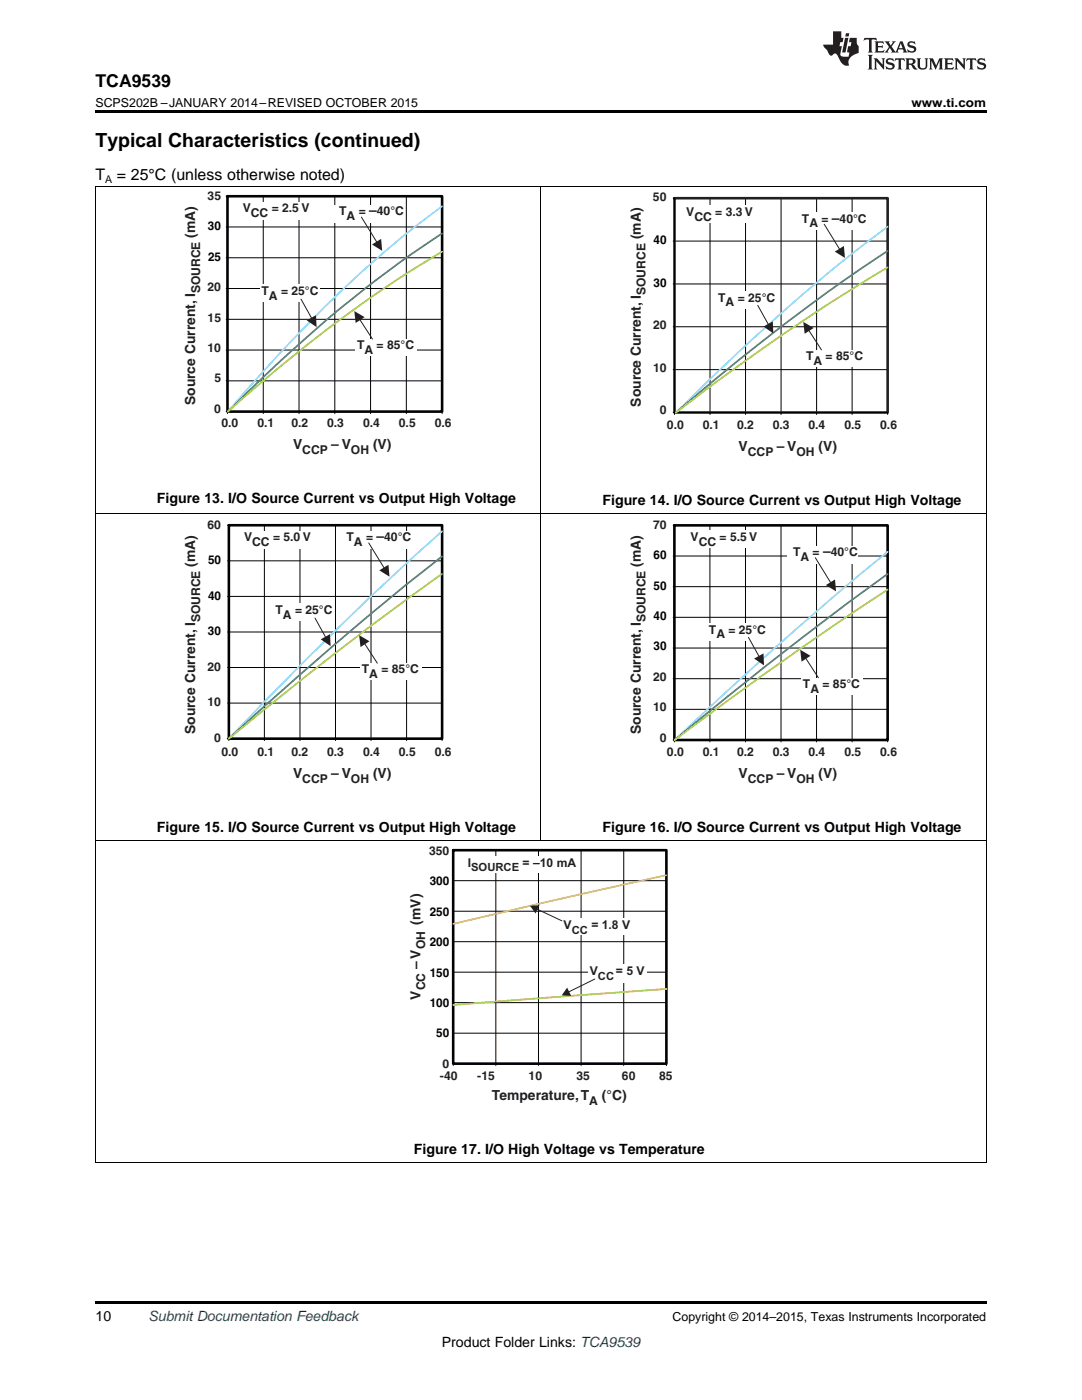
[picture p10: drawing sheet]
<svg xmlns="http://www.w3.org/2000/svg" width="216mm" height="279mm" viewBox="0 0 216 279" stroke-linecap="round" stroke-linejoin="round" font-family="sans-serif">
<path d="M19 232.1h.2zM196.7 232.1h.1zM19 259.7h177.8v.5h-177.8z" fill="#000"/>
<path d="M19.1 167.9v64.2M196.8 167.9v64.2M19 232h177.8" fill="none" stroke="#000" stroke-width=".2"/>
<path d="M90.4 169.7h42.6v42.6h-42.6z" fill-rule="evenodd" fill="#fff"/>
<path d="M90.4 175.8h42.6M98.9 169.7v43M107.4 169.7v43M115.9 169.7v43M124.5 169.7v43M90.4 194h42.6M90.4 187.9h42.6M90.4 181.9h42.6M90.4 206.2h42.6M90.4 200.1h42.6M90.4 212.7v-43h42.6v43M90.4 212.3h42.6" fill="none" stroke="#010202" stroke-width=".2"/>
<path d="M90.4 169.7h42.6v42.6h-42.6z" fill="none" stroke="#010202" stroke-width=".52"/>
<path d="M133 174.7l-23.1 5.1-19.5 4.6" fill="none" stroke="#f58345" stroke-width=".35"/>
<path d="M133 197.4l-42.6 3.1" fill="none" stroke="#feca0a" stroke-width=".35"/>
<g fill="#fff">
<path d="M92.7 170.9h22.9v3.3h-22.9z" fill-rule="evenodd"/>
<path d="M112.2 183.3h13.8v3.4h-13.8z" fill-rule="evenodd"/>
<path d="M117.3 192.3h11.7v3.8h-11.7z" fill-rule="evenodd"/>
</g>
<path d="M118.7 195.4l-5.3 2.6" fill="none" stroke="#231f20" stroke-width=".2"/>
<path d="M113.2 197.1l.8 1.6h-1.9z" fill="#231f20"/>
<path d="M107.1 181.4l5 2.4" fill="none" stroke="#231f20" stroke-width=".2"/>
<path d="M105.8 180.8l1.8-.1-.7 1.6z" fill="#231f20"/>
<path d="M19.1 102.6v65.3M107.9 102.6v65.3M196.8 102.6v65.3M19 167.8h177.8" fill="none" stroke="#000" stroke-width=".2"/>
<path d="M45.7 104.8h42.5v42.6h-42.5z" fill-rule="evenodd" fill="#fff"/>
<g fill="none" stroke="#010202" stroke-width=".2">
<path d="M45.4 119h42.8M45.4 111.9h42.8M45.4 104.8h42.8v43M45.7 104.8v43M52.8 104.8v43M55.2 107.7h.3M59.9 104.8v43M66.9 104.8v43M74 104.8v43M81.1 104.8v43M45.4 133.2h42.8M45.4 126.1h42.8"/>
<path d="M45.4 140.3h42.8M45.7 147.4h42.5"/>
</g>
<path d="M45.7 104.8h42.5v42.6h-42.5z" fill="none" stroke="#010202" stroke-width=".52"/>
<path d="M45.4 147.4h.3" fill="none" stroke="#010202" stroke-width=".35"/>
<path d="M88.2 106a702.5 702.5 0 0 0-42.5 41.4" fill="none" stroke="#8dd7f7" stroke-width=".35"/>
<path d="M88.2 111a689.7 689.7 0 0 0-39 33.2l-3.5 3.2" fill="none" stroke="#3b8476" stroke-width=".35"/>
<path d="M88.2 114.5a714.8 714.8 0 0 0-42.5 32.9" fill="none" stroke="#a6ce39" stroke-width=".35"/>
<g fill="#fff">
<path d="M48.5 106h13.7v3.4h-13.7z" fill-rule="evenodd"/>
<path d="M68.1 106.1h14v3.5h-14z" fill-rule="evenodd"/>
<path d="M54.7 120.5h11.9v3.5h-11.9z" fill-rule="evenodd"/>
<path d="M71.9 132.4h12.3v3.3h-12.3z" fill-rule="evenodd"/>
</g>
<path d="M73.6 108.4l3.1 5" fill="none" stroke="#231f20" stroke-width=".2"/>
<path d="M75.7 113.8l1.8-1.1 .2 2.4z" fill="#231f20"/>
<path d="M62.9 123.4l2.1 3.8" fill="none" stroke="#231f20" stroke-width=".2"/>
<path d="M64 127.6l1.9-1 .1 2.3z" fill="#231f20"/>
<path d="M72.8 128.5l2.5 3.9" fill="none" stroke="#231f20" stroke-width=".2"/>
<path d="M71.7 126.8l2 1.2-1.8 1.1z" fill="#231f20"/>
<path d="M134.6 104.8h42.5v42.9h-42.5z" fill-rule="evenodd" fill="#fff"/>
<g fill="none" stroke="#010202" stroke-width=".2">
<path d="M134.3 117.1h42.8M134.3 111h42.8M134.3 104.8h42.8v43.3M134.6 104.8v43.3M141.7 104.8v43.3M144.3 107.6h.3M148.8 104.8v43.3M155.8 104.8v43.3M162.9 104.8v43.3M170 104.8v43.3M134.3 135.4h42.8M134.3 129.3h42.8"/>
<path d="M134.3 123.2h42.8M134.3 141.6h42.8M134.3 147.7h42.8"/>
</g>
<path d="M134.6 104.8h42.5v42.9h-42.5z" fill="none" stroke="#010202" stroke-width=".52"/>
<path d="M177.1 110.1a675.2 675.2 0 0 0-23.9 20.5l-18.6 17.1" fill="none" stroke="#8dd7f7" stroke-width=".35"/>
<path d="M177.1 114.5a776.9 776.9 0 0 0-42.5 33.2" fill="none" stroke="#3b8476" stroke-width=".35"/>
<path d="M177.1 117.7a795.4 795.4 0 0 0-42.5 30" fill="none" stroke="#a6ce39" stroke-width=".35"/>
<g fill="#fff">
<path d="M137.6 105.9h13.7v3.4h-13.7z" fill-rule="evenodd"/>
<path d="M157.2 109h14v3.5h-14z" fill-rule="evenodd"/>
<path d="M141.1 124.3h12v3.5h-12z" fill-rule="evenodd"/>
<path d="M159.9 135.4h12.3v3.3h-12.3z" fill-rule="evenodd"/>
</g>
<path d="M162.7 111.3l3.1 5" fill="none" stroke="#231f20" stroke-width=".2"/>
<path d="M164.8 116.8l1.8-1.2 .2 2.4z" fill="#231f20"/>
<path d="M149.3 127.2l2.2 3.8" fill="none" stroke="#231f20" stroke-width=".2"/>
<path d="M150.5 131.4l1.8-1 .1 2.4z" fill="#231f20"/>
<path d="M160.8 131.4l2.5 3.9" fill="none" stroke="#231f20" stroke-width=".2"/>
<path d="M159.7 129.7l2 1.2-1.8 1.1z" fill="#231f20"/>
<path d="M19.1 37.2v65.4M107.9 37.2v65.4M196.8 37.2v65.4M19 102.5h177.8" fill="none" stroke="#000" stroke-width=".2"/>
<path d="M134.6 39.6h42.5v42.7h-42.5z" fill-rule="evenodd" fill="#fff"/>
<g fill="none" stroke="#010202" stroke-width=".2">
<path d="M134.3 39.6h42.8v43.1M134.6 39.6v43.1M141.7 39.6v43.1M148.8 39.6v43.1M155.9 39.6v43.1M162.9 39.6v43.1M170 39.6v43.1M134.3 56.7h42.8M134.3 48.1h42.8M143.4 42.7h.3M134.3 73.8h42.8M134.3 65.2h42.8"/>
<path d="M134.3 82.3h42.8"/>
</g>
<path d="M134.6 39.6h42.5v42.7h-42.5z" fill="none" stroke="#231f20" stroke-width=".52"/>
<path d="M177.1 45.2a375.3 375.3 0 0 0-42.2 37.1" fill="none" stroke="#8dd7f7" stroke-width=".35"/>
<path d="M177.1 50.1a404.2 404.2 0 0 0-42.2 32.2" fill="none" stroke="#3b8476" stroke-width=".35"/>
<path d="M177.1 53.4a419.7 419.7 0 0 0-42.2 28.9" fill="none" stroke="#a6ce39" stroke-width=".35"/>
<g fill="#fff">
<path d="M136.8 41h13.6v3.4h-13.6z" fill-rule="evenodd"/>
<path d="M158.9 42.4h14v3.6h-14z" fill-rule="evenodd"/>
<path d="M143 58h11.9v3.5h-11.9z" fill-rule="evenodd"/>
<path d="M160.6 69.9h12.2v3.3h-12.2z" fill-rule="evenodd"/>
</g>
<path d="M164.5 44.7l3 5.1" fill="none" stroke="#231f20" stroke-width=".2"/>
<path d="M166.6 50.2l1.8-1.1 .2 2.4z" fill="#231f20"/>
<path d="M151.2 60.9l2.1 3.9" fill="none" stroke="#231f20" stroke-width=".2"/>
<path d="M152.3 65.2l1.9-1.1 .1 2.4z" fill="#231f20"/>
<path d="M161.4 65.9l2.5 3.9" fill="none" stroke="#231f20" stroke-width=".2"/>
<path d="M160.3 64.2l2.1 1.3-1.8 1.1z" fill="#231f20"/>
<path d="M45.4 39.2h42.8v42.9h-42.8z" fill-rule="evenodd" fill="#fff"/>
<g fill="none" stroke="#010202" stroke-width=".2">
<path d="M45.1 39.2h43.1v43.3M45.4 39.2v43.3M52.5 39.2v43.3M59.7 39.2v43.3M66.8 39.2v43.3M73.9 39.2v43.3M81.1 39.2v43.3M45.1 57.6h43.1M45.1 51.4h43.1M45.1 45.3h43.1M54.9 42h.3M45.1 76h43.1"/>
<path d="M45.1 69.9h43.1M45.1 63.7h43.1M45.1 82.1h43.1"/>
</g>
<path d="M45.4 39.2h42.8v42.9h-42.8z" fill="none" stroke="#010202" stroke-width=".52"/>
<path d="M88.2 41.2a234.6 234.6 0 0 0-35.7 32.9l-7 8" fill="none" stroke="#8dd7f7" stroke-width=".35"/>
<path d="M88.2 46.6a251.8 251.8 0 0 0-39.2 32.1l-3.5 3.4" fill="none" stroke="#3b8476" stroke-width=".35"/>
<path d="M88.2 50.2a271.5 271.5 0 0 0-42.7 31.9" fill="none" stroke="#a6ce39" stroke-width=".35"/>
<g fill="#fff">
<path d="M48.3 40.3h13.6v3.4h-13.6z" fill-rule="evenodd"/>
<path d="M66.6 41h14v3.5h-14z" fill-rule="evenodd"/>
<path d="M51.9 56.8h11.9v3.5h-11.9z" fill-rule="evenodd"/>
<path d="M71 67.8h12.2v3.3h-12.2z" fill-rule="evenodd"/>
</g>
<path d="M72.1 43.3l3.1 5" fill="none" stroke="#231f20" stroke-width=".2"/>
<path d="M74.2 48.8l1.8-1.1 .3 2.4z" fill="#231f20"/>
<path d="M60.1 59.7l2.1 3.8" fill="none" stroke="#231f20" stroke-width=".2"/>
<path d="M61.2 63.9l1.9-1 .1 2.4z" fill="#231f20"/>
<path d="M71.8 63.8l2.5 3.9" fill="none" stroke="#231f20" stroke-width=".2"/>
<path d="M70.7 62.1l2.1 1.2-1.8 1.2z" fill="#231f20"/>
<path d="M19 37.2h177.8" fill="none" stroke="#000" stroke-width=".2"/>
<path d="M19 22h177.8v.5h-177.8z" fill="#000"/>
<g fill="#231f20">
<path d="M172.5 7.6l-.1 .5 .4-.2h.6v.1v2.1l-.2 .4h.9l-.2-.4v-2.1l.1-.1h.5l.5 .2-.2-.5zM174.5 8.3l.2 .3v1.5l-.2 .4h1.8l.2-.6a1.04 1.04 0 0 1-1.3 .2v-.7h.6l.3 .2v-.6l-.3 .2h-.6v-.6l.8-.1 .4 .3-.2-.5zM176.5 8.3l.9 1.1-.9 1.1h.8l-.2-.2 .4-.7 .5 .7-.2 .2h1.5l-.2-.2 .2-.4h.9l.1 .4-.2 .2h1l-.3-.3-.7-1.9h-.5l-.9 2-.8-1 .9-1h-.8l.1 .3-.4 .5-.3-.6 .1-.2zM179.7 8.6l.4 1h-.7zM181.3 8.4a.63 .63 0 0 0-.2 .7 .63 .63 0 0 0 .6 .4l.6 .2 .1 .2a.75 .75 0 0 1-.7 .4 .75 .75 0 0 1-.6-.5l.1 .7 .1-.1a1.11 1.11 0 0 0 1.5-.6 1.13 1.13 0 0 0-1.2-.8l-.1-.4a1.04 1.04 0 0 1 1.2 .2l-.2-.5-.2 .1-.4-.2zM173.2 10.9l.2 .4v2.2l-.2 .4h1l-.3-.4v-2.2l.3-.4zM174.3 11.6l.3 .4v1.5l-.3 .4h.8l-.2-.4v-1.3l1.5 1.7v-1.9l.2-.4h-.7l.2 .4v.9l-1.1-1.3zM177 11.8a.62 .62 0 0 0-.2 .7 .62 .62 0 0 0 .6 .4l.6 .1 .1 .3a.76 .76 0 0 1-.7 .3 .76 .76 0 0 1-.7-.4l.2 .7 .1-.1a1.11 1.11 0 0 0 1.5-.6 1.13 1.13 0 0 0-1.2-.8l-.1-.4a1.04 1.04 0 0 1 1.2 .2l-.2-.6-.2 .1-.5-.1zM178.7 11.6l-.2 .6a.61 .61 0 0 1 .8-.3v1.6l-.2 .4h.9l-.2-.4v-1.6a.63 .63 0 0 1 .7 .3l-.1-.6zM180.6 11.6l.3 .4v1.5l-.3 .4h1l-.2-.2-.1-.8 .6 .2a.76 .76 0 0 0 1.2 .7l-1-1a.58 .58 0 0 0 .6-.5 .58 .58 0 0 0-.5-.6zM181.4 11.9h.1a.45 .45 0 0 1 .5 .1 .45 .45 0 0 1 .1 .5l-.8 .2zM182.9 11.6l.2 .2a2.17 2.17 0 0 0 .3 1.9 .99 .99 0 0 0 1.6-.6v-1.1l.2-.4h-.7l.2 .2a1.92 1.92 0 0 1-.2 1.8 .6 .6 0 0 1-.9-.5v-1.1l.2-.4zM185.4 11.6l.2 .4v1.5l-.2 .4h.7l-.2-.4v-1.4l.8 1.8 .8-1.8v1.4l-.2 .4h.9l-.2-.4v-1.5l.2-.4h-.8l-.6 1.5-.6-1.5zM188.4 11.6l.2 .4v1.5l-.2 .4h1.8l.1-.6a1.04 1.04 0 0 1-1.2 .1v-.6h.5l.4 .2v-.6l-.4 .2h-.5v-.7h.8l.3 .3-.1-.6zM190.5 11.6l.2 .4v1.5l-.2 .4h.7l-.2-.4v-1.3l1.5 1.7v-1.9l.2-.4h-.7l.2 .4v.9l-1.1-1.3zM192.9 11.6l-.1 .6a.61 .61 0 0 1 .7-.3l.1 1.6-.3 .4h1l-.3-.4 .1-1.6a.63 .63 0 0 1 .7 .3l-.1-.6zM195.2 11.8a.62 .62 0 0 0-.2 .7 .62 .62 0 0 0 .6 .4l.6 .1 .1 .3a.76 .76 0 0 1-.7 .3 .76 .76 0 0 1-.6-.4l.1 .7 .1-.1a1.11 1.11 0 0 0 1.6-.6 1.13 1.13 0 0 0-1.3-.8l-.1-.4a1.04 1.04 0 0 1 1.2 .2l-.1-.6-.2 .1-.5-.1z"/>
<path d="M166.2 6.3v2.6h-1.9v.4l.8 .9a.91 .91 0 0 0 1 .8 .56 .56 0 0 1 .5-.3 .56 .56 0 0 1 .5 .3l.4 .8a1.53 1.53 0 0 0 1.9 1.2 1.54 1.54 0 0 1 1-2.1l.9-.3v-1.4a1.52 1.52 0 0 1-.4-1.6h-1.3l-.2 .8h.5l-.2 .8h-.5l-.1 1v.2l.4 .1-.2 .8a1.93 1.93 0 0 1-1.6-.3l.3-1.8h-.5l.2-.8h.4l.2-.8h-.4v-1.3zM168.6 7.6l-.6 2.9h.7l.6-2.9zM168.8 6.6l-.1 .7h.6l.2-.7z"/>
</g>
<text font-size="3.9" x="19" y="29.3">Typical Characteristics (continued)</text>
<text font-size="3.5" x="19" y="17.3">TCA9539</text>
<g font-size="3.2">
<text x="19" y="36">T</text>
<text x="23.3" y="36">= 25°C (unless otherwise noted)</text>
</g>
<g font-size="2.8" fill="#231f20">
<text x="39" y="47.4" transform="rotate(-90 39 47.4)">(mA)</text>
<text x="73.7" y="43">–</text>
<text x="127.9" y="47.8" transform="rotate(-90 127.9 47.8)">(mA)</text>
<text x="166" y="44.4">–</text>
<text x="39" y="80.8" transform="rotate(-90 39 80.8)">Source Current, I</text>
<text x="127.9" y="81.2" transform="rotate(-90 127.9 81.2)">Source Current, I</text>
<text x="58.5" y="89.6">V</text>
<text x="66.1" y="89.6">– V</text>
<text x="74.4" y="89.6">(V)</text>
<text x="147.4" y="90">V</text>
<text x="155" y="90">– V</text>
<text x="163.3" y="90">(V)</text>
<text x="39" y="113.1" transform="rotate(-90 39 113.1)">(mA)</text>
<text x="75.1" y="108">–</text>
<text x="127.9" y="113.1" transform="rotate(-90 127.9 113.1)">(mA)</text>
<text x="164.2" y="111">–</text>
<text x="39" y="146.5" transform="rotate(-90 39 146.5)">Source Current, I</text>
<text x="127.9" y="146.5" transform="rotate(-90 127.9 146.5)">Source Current, I</text>
<text x="58.5" y="155.3">V</text>
<text x="66.1" y="155.3">– V</text>
<text x="74.4" y="155.3">(V)</text>
<text x="147.4" y="155.3">V</text>
<text x="155" y="155.3">– V</text>
<text x="163.3" y="155.3">(V)</text>
<text x="83.9" y="184.5" transform="rotate(-90 83.9 184.5)">(mV)</text>
<text x="83.9" y="193.4" transform="rotate(-90 83.9 193.4)">– V</text>
<text x="83.9" y="199.5" transform="rotate(-90 83.9 199.5)">V</text>
<text x="98.1" y="219.6">Temperature,T</text>
<text x="120.1" y="219.6">(°C)</text>
</g>
<g font-size="2.8">
<text x="31.3" y="100.4">Figure 13. I/O Source Current vs Output High Voltage</text>
<text x="120.2" y="100.8">Figure 14. I/O Source Current vs Output High Voltage</text>
<text x="31.3" y="166.1">Figure 15. I/O Source Current vs Output High Voltage</text>
<text x="120.2" y="166.1">Figure 16. I/O Source Current vs Output High Voltage</text>
<text x="82.6" y="230.3">Figure 17. I/O High Voltage vs Temperature</text>
<text x="19" y="263.6">10</text>
<text x="88.2" y="268.9">Product Folder Links: TCA9539</text>
</g>
<text font-size="2.8" fill="#0000c8" x="29.6" y="263.6">Submit Documentation Feedback</text>
<g font-size="2.5">
<text x="19" y="21.4">SCPS202B –JANUARY 2014–REVISED OCTOBER 2015</text>
<text x="181.9" y="21.4">www.ti.com</text>
<text x="134.2" y="263.6">Copyright © 2014–2015, Texas Instruments Incorporated</text>
</g>
<g font-size="2.4" fill="#231f20">
<text x="41.4" y="39.9">35</text>
<text x="130.3" y="40.2">50</text>
<text x="48.4" y="42.4">V</text>
<text x="50" y="43.4">CC</text>
<text x="54.2" y="42.4">= 2.5 V</text>
<text x="67.7" y="43">T</text>
<text x="69.2" y="44">A</text>
<text x="71.6" y="43">=</text>
<text x="75.2" y="43">40°C</text>
<text x="136.9" y="43.1">V</text>
<text x="138.6" y="44">CC</text>
<text x="142.7" y="43.1">= 3.3 V</text>
<text x="160" y="44.4">T</text>
<text x="161.5" y="45.4">A</text>
<text x="163.9" y="44.4">=</text>
<text x="167.5" y="44.4">40°C</text>
<text x="39.9" y="58.5" transform="rotate(-90 39.9 58.5)">SOURCE</text>
<text x="41.4" y="58.1">20</text>
<text x="52.2" y="59">T</text>
<text x="53.7" y="59.9">A</text>
<text x="56.1" y="59">= 25°C</text>
<text x="128.8" y="58.9" transform="rotate(-90 128.8 58.9)">SOURCE</text>
<text x="41.4" y="64.2">15</text>
<text x="130.3" y="65.7">20</text>
<text x="143.3" y="60.2">T</text>
<text x="144.8" y="61.2">A</text>
<text x="147.2" y="60.2">= 25°C</text>
<text x="41.4" y="70.2">10</text>
<text x="71.2" y="69.7">T</text>
<text x="72.7" y="70.7">A</text>
<text x="75.1" y="69.7">= 85°C</text>
<text x="160.8" y="71.9">T</text>
<text x="164.7" y="71.9">= 85°C</text>
<text x="42.8" y="76.3">5</text>
<text x="130.3" y="74.2">10</text>
<text x="162.3" y="72.9">A</text>
<text x="42.8" y="82.4">0</text>
<text x="131.7" y="82.7">0</text>
<text x="44.2" y="85.2">0.0</text>
<text x="51.4" y="85.2">0.1</text>
<text x="58.2" y="85.2">0.2</text>
<text x="65.3" y="85.2">0.3</text>
<text x="72.4" y="85.2">0.4</text>
<text x="79.6" y="85.2">0.5</text>
<text x="86.7" y="85.2">0.6</text>
<text x="133.1" y="85.5">0.0</text>
<text x="140.3" y="85.5">0.1</text>
<text x="147.1" y="85.5">0.2</text>
<text x="154.2" y="85.5">0.3</text>
<text x="161.3" y="85.5">0.4</text>
<text x="168.5" y="85.5">0.5</text>
<text x="175.6" y="85.5">0.6</text>
<text x="60.3" y="90.6">CCP</text>
<text x="70" y="90.6">OH</text>
<text x="149.2" y="90.9">CCP</text>
<text x="158.9" y="90.9">OH</text>
<text x="41.4" y="105.5">60</text>
<text x="130.3" y="105.5">70</text>
<text x="137.8" y="107.9">V</text>
<text x="143.6" y="107.9">= 5.5 V</text>
<text x="48.7" y="108">V</text>
<text x="50.3" y="109">CC</text>
<text x="54.5" y="108">= 5.0 V</text>
<text x="69.1" y="108">T</text>
<text x="70.6" y="109">A</text>
<text x="73" y="108">=</text>
<text x="76.7" y="108">40°C</text>
<text x="139.4" y="108.9">CC</text>
<text x="158.2" y="111">T</text>
<text x="159.7" y="111.9">A</text>
<text x="162.1" y="111">=</text>
<text x="165.8" y="111">40°C</text>
<text x="39.9" y="124.2" transform="rotate(-90 39.9 124.2)">SOURCE</text>
<text x="55" y="122.6">T</text>
<text x="56.5" y="123.6">A</text>
<text x="58.9" y="122.6">= 25°C</text>
<text x="128.8" y="124.2" transform="rotate(-90 128.8 124.2)">SOURCE</text>
<text x="141.5" y="126.5">T</text>
<text x="142.9" y="127.4">A</text>
<text x="145.4" y="126.5">= 25°C</text>
<text x="41.4" y="133.9">20</text>
<text x="72.2" y="134.4">T</text>
<text x="73.7" y="135.4">A</text>
<text x="76.1" y="134.4">= 85°C</text>
<text x="130.3" y="135.9">20</text>
<text x="160.2" y="137.3">T</text>
<text x="164.1" y="137.3">= 85°C</text>
<text x="41.4" y="140.9">10</text>
<text x="130.3" y="141.9">10</text>
<text x="161.7" y="138.3">A</text>
<text x="42.8" y="148">0</text>
<text x="131.7" y="148">0</text>
<text x="44.2" y="150.8">0.0</text>
<text x="51.4" y="150.8">0.1</text>
<text x="58.2" y="150.8">0.2</text>
<text x="65.3" y="150.8">0.3</text>
<text x="72.4" y="150.8">0.4</text>
<text x="79.6" y="150.8">0.5</text>
<text x="86.7" y="150.8">0.6</text>
<text x="133.1" y="150.8">0.0</text>
<text x="140.3" y="150.8">0.1</text>
<text x="147.1" y="150.8">0.2</text>
<text x="154.2" y="150.8">0.3</text>
<text x="161.3" y="150.8">0.4</text>
<text x="168.5" y="150.8">0.5</text>
<text x="175.6" y="150.8">0.6</text>
<text x="60.3" y="156.2">CCP</text>
<text x="70" y="156.2">OH</text>
<text x="149.2" y="156.2">CCP</text>
<text x="158.9" y="156.2">OH</text>
<text x="85.6" y="170.6">350</text>
<text x="93.3" y="173">I</text>
<text x="104.3" y="173">= –</text>
<text x="107.7" y="173">10 mA</text>
<text x="112.5" y="185.4">V</text>
<text x="118" y="185.4">= 1.8 V</text>
<text x="84.9" y="189.5" transform="rotate(-90 84.9 189.5)">OH</text>
<text x="84.9" y="197.7" transform="rotate(-90 84.9 197.7)">CC</text>
<text x="117.7" y="194.6">V</text>
<text x="122.9" y="194.6">= 5 V</text>
<text x="87.8" y="215.6">-40</text>
<text x="88.3" y="213.1">0</text>
<text x="95.2" y="215.6">-15</text>
<text x="105.5" y="215.6">10</text>
<text x="115" y="215.6">35</text>
<text x="124.1" y="215.6">60</text>
<text x="131.5" y="215.6">85</text>
<text x="117.6" y="220.5">A</text>
</g>
<g font-size="2.4" fill="#010202">
<text x="41.5" y="45.9">30</text>
<text x="41.5" y="52">25</text>
<text x="130.4" y="48.7">40</text>
<text x="130.4" y="57.2">30</text>
<text x="41.5" y="112.6">50</text>
<text x="130.4" y="111.6">60</text>
<text x="41.5" y="119.7">40</text>
<text x="130.4" y="117.7">50</text>
<text x="130.4" y="123.7">40</text>
<text x="41.5" y="126.8">30</text>
<text x="130.4" y="129.8">30</text>
<text x="85.8" y="176.7">300</text>
<text x="85.8" y="182.7">250</text>
<text x="85.8" y="188.8">200</text>
<text x="85.8" y="194.9">150</text>
<text x="85.8" y="201">100</text>
<text x="87.1" y="207">50</text>
</g>
<g font-size="2.2" fill="#231f20">
<text x="94" y="173.9">SOURCE</text>
<text x="114.1" y="186.3">CC</text>
<text x="119.3" y="195.5">CC</text>
</g>
<text font-size="2.1" x="21" y="36.6">A</text>
</svg>
